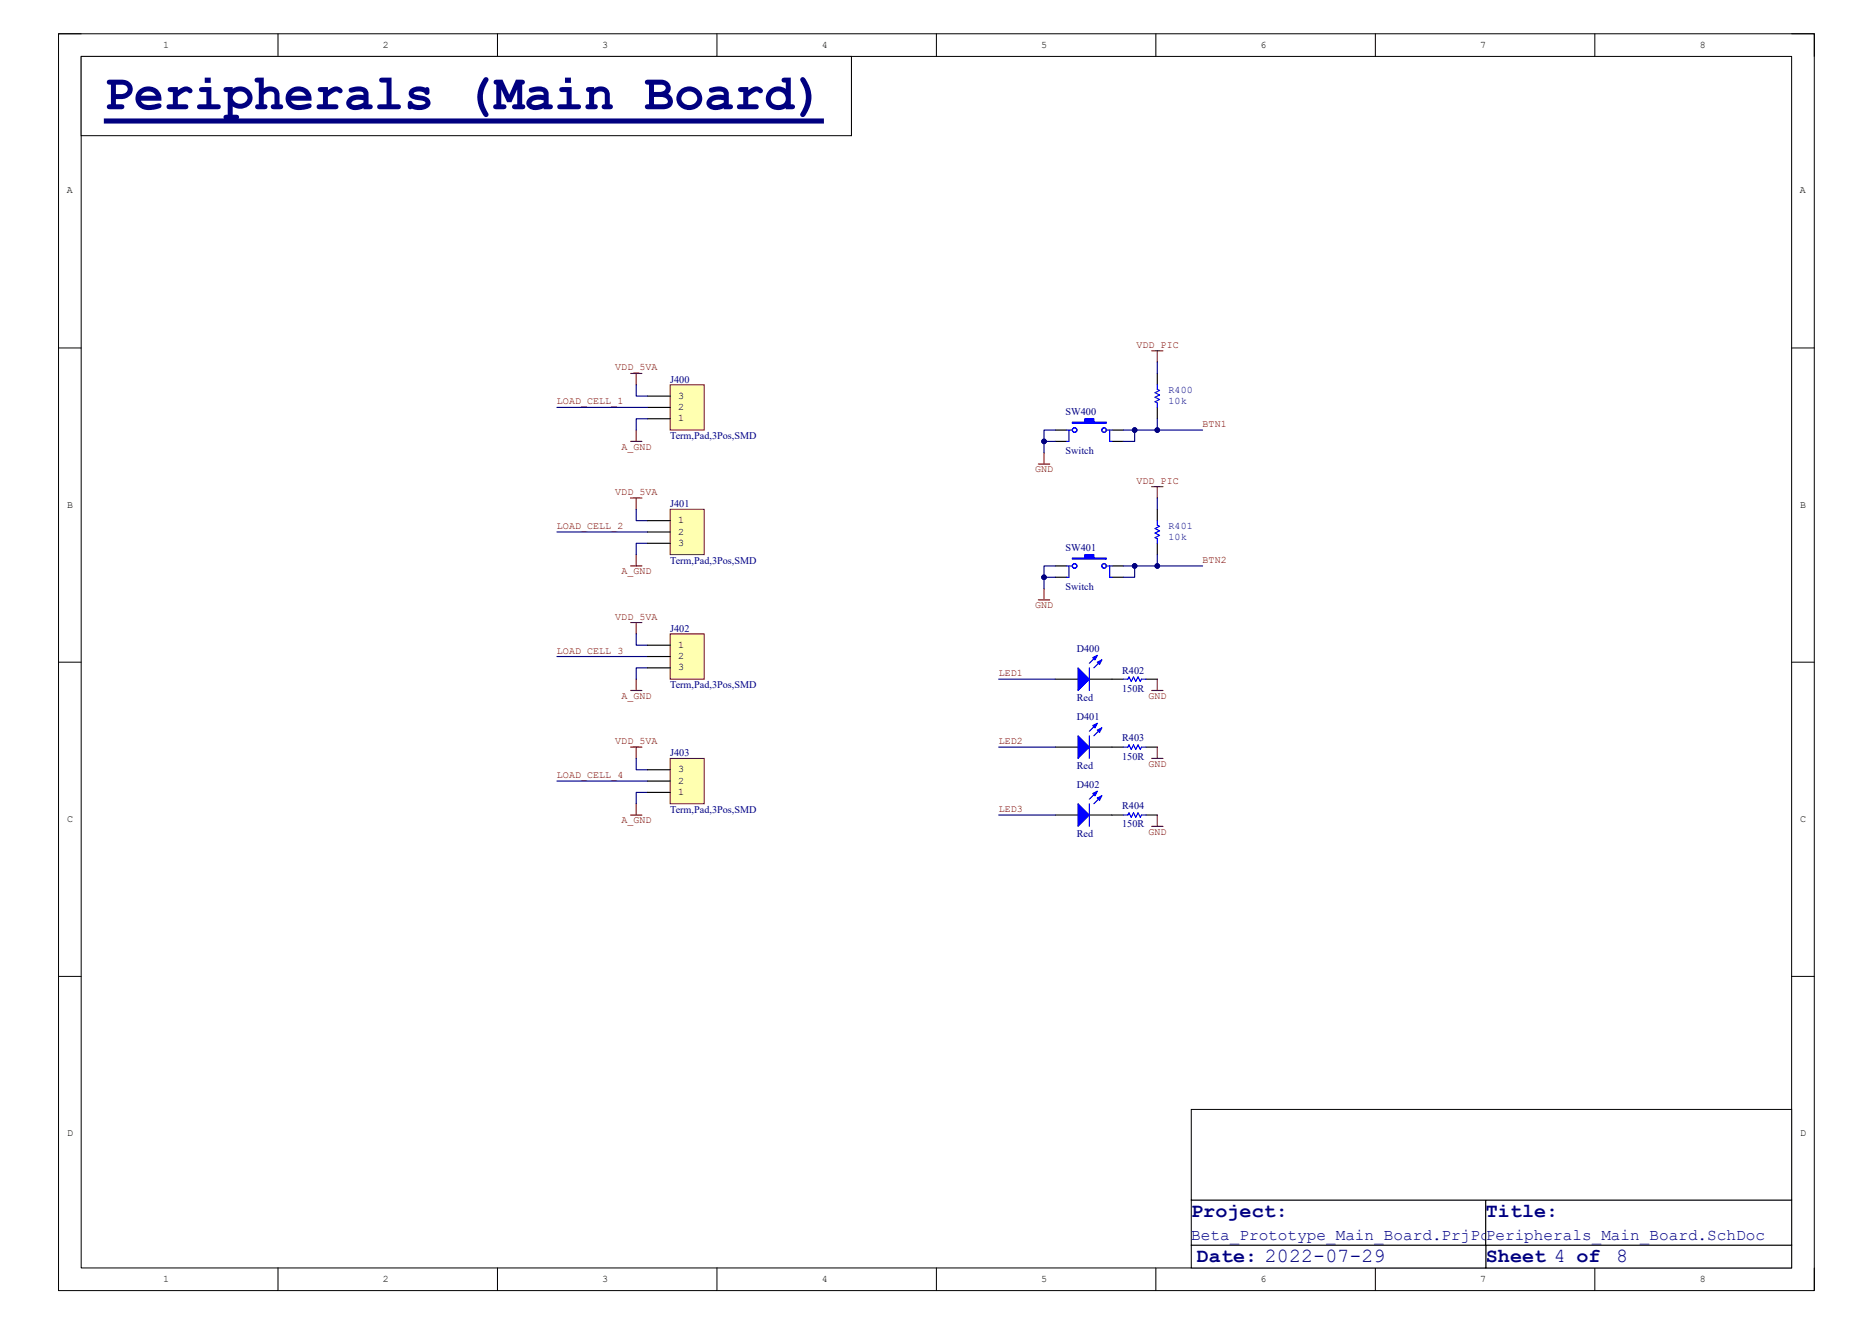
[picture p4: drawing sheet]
<svg xmlns="http://www.w3.org/2000/svg" width="420mm" height="297mm" viewBox="0 0 420 297" stroke-linecap="round" stroke-linejoin="round" font-family="sans-serif">
<path d="M13.1 7.6h393.7v281.9h-393.7z" fill="none" stroke="#000" stroke-width=".22"/>
<path d="M18.2 12.7h383.5v271.7h-383.5z" fill-rule="evenodd" fill="#fff"/>
<g fill="none" stroke="#000" stroke-width=".22">
<path d="M13.1 7.6h5.1M18.2 12.7h383.5v271.7h-383.5zM62.3 7.6v5.1M111.5 7.6v5.1M160.8 7.6v5.1M210 7.6v5.1M259.2 7.6v5.1M308.4 7.6v5.1M357.6 7.6v5.1M401.7 7.6h5.1v5.1M13.1 78.1h5.1M401.7 78.1h5.1"/>
<path d="M13.1 148.5h5.1M401.7 148.5h5.1M13.1 219h5.1M401.7 219h5.1M62.3 284.4v5.1M111.5 284.4v5.1M160.8 284.4v5.1M210 284.4v5.1M259.2 284.4v5.1M308.4 284.4v5.1M357.6 284.4v5.1M406.8 284.4v5.1"/>
</g>
<path d="M18.2 12.7h172.7v17.7h-172.7z" fill-rule="evenodd" fill="#fff"/>
<path d="M18.2 12.7h172.7v17.7h-172.7z" fill="none" stroke="#000" stroke-width=".22"/>
<path d="M23.3 27.1h161.5" fill="none" stroke="#000080" stroke-width="1.1" stroke-linecap="butt"/>
<path d="M267.1 269.2h66.1v10.2h-66.1z" fill-rule="evenodd" fill="#fff"/>
<path d="M267.1 269.2h66.1v10.2h-66.1z" fill="none" stroke="#000" stroke-width=".22"/>
<path d="M333.2 269.2h68.5v10.2h-68.5z" fill-rule="evenodd" fill="#fff"/>
<path d="M333.2 269.2h68.5v10.2h-68.5z" fill="none" stroke="#000" stroke-width=".22"/>
<path d="M267.1 248.9h134.6v20.3h-134.6z" fill-rule="evenodd" fill="#fff"/>
<path d="M267.1 248.9h134.6v20.3h-134.6z" fill="none" stroke="#000" stroke-width=".22"/>
<path d="M333.2 279.4h68.5v5h-68.5z" fill-rule="evenodd" fill="#fff"/>
<path d="M333.2 279.4h68.5v5h-68.5z" fill="none" stroke="#000" stroke-width=".22"/>
<path d="M267.1 279.4h66.1v5h-66.1z" fill-rule="evenodd" fill="#fff"/>
<path d="M267.1 279.4h66.1v5h-66.1z" fill="none" stroke="#000" stroke-width=".22"/>
<path d="M141.4 99h2.5M141.4 83.8h2.5M142.7 83.8v2.5M142.7 96.5v2.5" fill="none" stroke="#800000" stroke-width=".25"/>
<path d="M236.6 96.5h2.6M249.3 96.5h2.6" fill="none" stroke="#000" stroke-width=".25"/>
<path d="M240.5 94.7h2.7v-.8h2.1v.8h2.8v.3h-7.6z" fill-rule="evenodd" fill="#00f"/>
<g fill="none" stroke="#00f" stroke-width=".25">
<path d="M239.2 96.5h1.3M239.7 96.5v2.5h-.5M240.5 94.7h2.7v-.8h2.1v.8h2.8v.3h-7.6zM248.1 96.5h1.2M248.8 96.5v2.5h.5"/>
<circle cx="241" cy="96.5" r=".51"/>
<circle cx="247.6" cy="96.5" r=".51"/>
</g>
<path d="M236.6 99h2.6M249.3 99h2.6M236.6 127h2.6M249.3 127h2.6" fill="none" stroke="#000" stroke-width=".25"/>
<path d="M240.5 125.2h2.7v-.8h2.1v.8h2.8v.2h-7.6z" fill-rule="evenodd" fill="#00f"/>
<g fill="none" stroke="#00f" stroke-width=".25">
<path d="M239.2 127h1.3M239.7 127v2.5h-.5M240.5 125.2h2.7v-.8h2.1v.8h2.8v.2h-7.6zM248.1 127h1.2M248.8 127v2.5h.5"/>
<circle cx="241" cy="127" r=".51"/>
<circle cx="247.6" cy="127" r=".51"/>
</g>
<path d="M236.6 129.5h2.6M249.3 129.5h2.6" fill="none" stroke="#000" stroke-width=".25"/>
<path d="M150.3 86.3h7.6v10.2h-7.6z" fill-rule="evenodd" fill="#ffffb0"/>
<path d="M150.3 86.3h7.6v10.2h-7.6z" fill="none" stroke="#800000" stroke-width=".22"/>
<path d="M145.2 93.9h5.1M145.2 91.4h5.1M145.2 88.9h5.1" fill="none" stroke="#000" stroke-width=".25"/>
<path d="M141.4 111.7h2.5M142.7 111.7v2.6M141.4 127h2.5M141.4 139.7h2.5M142.7 124.4v2.6M142.7 139.7v2.5M141.4 154.9h2.5M142.7 152.4v2.5M141.4 167.6h2.5M142.7 167.6v2.5M141.4 182.8h2.5M142.7 180.3v2.5" fill="none" stroke="#800000" stroke-width=".25"/>
<path d="M124.9 91.4h20.3M142.7 86.3v2.6h2.5M145.2 93.9h-2.5v2.6M124.9 119.3h20.3M142.7 114.3v2.5h2.5M145.2 121.9h-2.5v2.5M124.9 147.3h20.3M142.7 142.2v2.5h2.5M145.2 149.8h-2.5v2.6M124.9 175.2h20.3M142.7 170.1v2.6h2.5M145.2 177.8h-2.5v2.5" fill="none" stroke="#000080" stroke-width=".25"/>
<path d="M150.3 114.3h7.6v10.1h-7.6z" fill-rule="evenodd" fill="#ffffb0"/>
<path d="M150.3 114.3h7.6v10.1h-7.6z" fill="none" stroke="#800000" stroke-width=".22"/>
<path d="M145.2 116.8h5.1M145.2 119.3h5.1M145.2 121.9h5.1" fill="none" stroke="#000" stroke-width=".25"/>
<path d="M150.3 142.2h7.6v10.2h-7.6z" fill-rule="evenodd" fill="#ffffb0"/>
<path d="M150.3 142.2h7.6v10.2h-7.6z" fill="none" stroke="#800000" stroke-width=".22"/>
<path d="M145.2 144.7h5.1M145.2 147.3h5.1M145.2 149.8h5.1" fill="none" stroke="#000" stroke-width=".25"/>
<path d="M150.3 170.1h7.6v10.2h-7.6z" fill-rule="evenodd" fill="#ffffb0"/>
<path d="M150.3 170.1h7.6v10.2h-7.6z" fill="none" stroke="#800000" stroke-width=".22"/>
<path d="M145.2 177.8h5.1M145.2 175.2h5.1M145.2 172.7h5.1" fill="none" stroke="#000" stroke-width=".25"/>
<path d="M232.8 104.1h2.6M234.1 101.6v2.5M232.8 134.6h2.6M234.1 132v2.6" fill="none" stroke="#800000" stroke-width=".25"/>
<path d="M236.6 129.5h-2.5v2.5" fill="none" stroke="#000080" stroke-width=".25"/>
<circle cx="234.1" cy="129.5" r=".51" fill="#000080"/>
<circle cx="234.1" cy="129.5" r=".51" fill="none" stroke="#000080" stroke-width=".22"/>
<path d="M236.6 127h-2.5v2.5" fill="none" stroke="#000080" stroke-width=".25"/>
<circle cx="234.1" cy="129.5" r=".51" fill="#000080"/>
<circle cx="234.1" cy="129.5" r=".51" fill="none" stroke="#000080" stroke-width=".22"/>
<path d="M236.6 99h-2.5v2.6" fill="none" stroke="#000080" stroke-width=".25"/>
<circle cx="234.1" cy="99" r=".51" fill="#000080"/>
<circle cx="234.1" cy="99" r=".51" fill="none" stroke="#000080" stroke-width=".22"/>
<path d="M236.6 96.5h-2.5v2.5" fill="none" stroke="#000080" stroke-width=".25"/>
<circle cx="234.1" cy="99" r=".51" fill="#000080"/>
<circle cx="234.1" cy="99" r=".51" fill="none" stroke="#000080" stroke-width=".22"/>
<path d="M251.9 96.5h17.8" fill="none" stroke="#000080" stroke-width=".25"/>
<circle cx="259.5" cy="96.5" r=".51" fill="#000080"/>
<circle cx="259.5" cy="96.5" r=".51" fill="none" stroke="#000080" stroke-width=".22"/>
<circle cx="254.4" cy="96.5" r=".51" fill="#000080"/>
<circle cx="254.4" cy="96.5" r=".51" fill="none" stroke="#000080" stroke-width=".22"/>
<path d="M251.9 127h17.8" fill="none" stroke="#000080" stroke-width=".25"/>
<circle cx="259.5" cy="127" r=".51" fill="#000080"/>
<circle cx="259.5" cy="127" r=".51" fill="none" stroke="#000080" stroke-width=".22"/>
<circle cx="254.4" cy="127" r=".51" fill="#000080"/>
<circle cx="254.4" cy="127" r=".51" fill="none" stroke="#000080" stroke-width=".22"/>
<path d="M254.4 127v2.5h-2.5" fill="none" stroke="#000080" stroke-width=".25"/>
<circle cx="254.4" cy="127" r=".51" fill="#000080"/>
<circle cx="254.4" cy="127" r=".51" fill="none" stroke="#000080" stroke-width=".22"/>
<path d="M254.4 96.5v2.5h-2.5" fill="none" stroke="#000080" stroke-width=".25"/>
<circle cx="254.4" cy="96.5" r=".51" fill="#000080"/>
<circle cx="254.4" cy="96.5" r=".51" fill="none" stroke="#000080" stroke-width=".22"/>
<path d="M259.5 83.8v2.5M259.5 91.4v2.5M259.5 114.3v2.5M259.5 121.9v2.5" fill="none" stroke="#000" stroke-width=".25"/>
<path d="M259.5 86.3v1l.5 .3-1 .5 1 .5-1 .5 1 .5-1 .5 .5 .3v1M259.5 116.8v1l.5 .3-1 .5 1 .5-1 .5 1 .5-1 .5 .5 .3v1" fill="none" stroke="#00f" stroke-width=".25"/>
<path d="M258.2 78.7h2.6M259.5 78.7v2.5M258.2 109.2h2.6M259.5 109.2v2.5" fill="none" stroke="#800000" stroke-width=".25"/>
<path d="M259.5 81.2v2.6M259.5 111.7v2.6M259.5 124.4v2.6" fill="none" stroke="#000080" stroke-width=".25"/>
<circle cx="259.5" cy="127" r=".51" fill="#000080"/>
<circle cx="259.5" cy="127" r=".51" fill="none" stroke="#000080" stroke-width=".22"/>
<path d="M259.5 93.9v2.6" fill="none" stroke="#000080" stroke-width=".25"/>
<circle cx="259.5" cy="96.5" r=".51" fill="#000080"/>
<circle cx="259.5" cy="96.5" r=".51" fill="none" stroke="#000080" stroke-width=".22"/>
<path d="M236.6 152.4h5.1M244.3 152.4h5" fill="none" stroke="#000" stroke-width=".25"/>
<path d="M241.7 149.8l2.6 2.6-2.6 2.5z" fill="#00f"/>
<path d="M241.7 149.8l2.6 2.6-2.6 2.5zM246 147l-1.7 1.8M247.1 148l-1.8 1.8" fill="none" stroke="#00f" stroke-width=".25"/>
<path d="M246 148.5l1.1-.5-.6 1.1z" fill="#00f"/>
<path d="M246 148.5l1.1-.5-.6 1.1z" fill="none" stroke="#00f" stroke-width=".25"/>
<path d="M245 147.5l1-.5-.5 1z" fill="#00f"/>
<path d="M244.3 149.8v5.1M245 147.5l1-.5-.5 1z" fill="none" stroke="#00f" stroke-width=".25"/>
<path d="M236.6 167.6h5.1M244.3 167.6h5" fill="none" stroke="#000" stroke-width=".25"/>
<path d="M241.7 165.1l2.6 2.5-2.6 2.5z" fill="#00f"/>
<path d="M241.7 165.1l2.6 2.5-2.6 2.5zM246 162.3l-1.7 1.7M247.1 163.3l-1.8 1.8" fill="none" stroke="#00f" stroke-width=".25"/>
<path d="M246 163.8l1.1-.5-.6 1z" fill="#00f"/>
<path d="M246 163.8l1.1-.5-.6 1z" fill="none" stroke="#00f" stroke-width=".25"/>
<path d="M245 162.8l1-.5-.5 1z" fill="#00f"/>
<path d="M244.3 165.1v5M245 162.8l1-.5-.5 1z" fill="none" stroke="#00f" stroke-width=".25"/>
<path d="M236.6 182.8h5.1M244.3 182.8h5" fill="none" stroke="#000" stroke-width=".25"/>
<path d="M241.7 180.3l2.6 2.5-2.6 2.6z" fill="#00f"/>
<path d="M246 177.5l-1.7 1.8M247.1 178.5l-1.8 1.8M241.7 180.3l2.6 2.5-2.6 2.6z" fill="none" stroke="#00f" stroke-width=".25"/>
<path d="M246 179l1.1-.5-.6 1z" fill="#00f"/>
<path d="M246 179l1.1-.5-.6 1z" fill="none" stroke="#00f" stroke-width=".25"/>
<path d="M245 178l1-.5-.5 1z" fill="#00f"/>
<path d="M251.9 152.4h1l.3-.6 .5 1.1 .5-1.1 .5 1.1 .5-1.1 .5 1.1 .2-.5h1.1M245 178l1-.5-.5 1zM251.9 167.6h1l.3-.5 .5 1 .5-1 .5 1 .5-1 .5 1 .2-.5h1.1M244.3 180.3v5.1M251.9 182.8h1l.3-.5 .5 1 .5-1 .5 1 .5-1 .5 1 .2-.5h1.1" fill="none" stroke="#00f" stroke-width=".25"/>
<path d="M223.9 152.4h12.7M223.9 167.6h12.7M223.9 182.8h12.7" fill="none" stroke="#000080" stroke-width=".25"/>
<path d="M249.3 152.4h2.6M257 152.4h2.5M249.3 167.6h2.6M257 167.6h2.5M249.3 182.8h2.6M257 182.8h2.5" fill="none" stroke="#000" stroke-width=".25"/>
<path d="M258.2 154.9h2.6M259.5 152.4v2.5M258.2 170.1h2.6M259.5 167.6v2.5M258.2 185.4h2.6M259.5 182.8v2.6" fill="none" stroke="#800000" stroke-width=".25"/>
<text font-size="11.2" fill="#000080" x="23.3" y="24.5">Peripherals (Main Board)</text>
<g font-size="4.5" fill="#00007f">
<text x="267.1" y="272.9">Project:</text>
<text x="333.2" y="272.9">Title:</text>
<text x="268.4" y="283.1">Date: 2022-07-29</text>
<text x="333.2" y="283.1">Sheet 4 of</text>
<text x="362.4" y="283.1">8</text>
</g>
<g font-size="3.6" fill="#00007f">
<text x="267.1" y="278.3">Beta_Prototype_Main_Board.PrjPcb</text>
<text x="333.2" y="278.3">Peripherals_Main_Board.SchDoc</text>
</g>
<g font-size="2.3" fill="#000080">
<text x="150.3" y="85.8">J400</text>
<text x="238.9" y="93.2">SW400</text>
<text x="150.3" y="98.5">Term,Pad,3Pos,SMD</text>
<text x="238.9" y="101.8">Switch</text>
<text x="150.3" y="113.7">J401</text>
<text x="238.9" y="123.7">SW401</text>
<text x="150.3" y="126.4">Term,Pad,3Pos,SMD</text>
<text x="238.9" y="132.3">Switch</text>
<text x="150.3" y="141.7">J402</text>
<text x="241.5" y="146.3">D400</text>
<text x="150.3" y="154.4">Term,Pad,3Pos,SMD</text>
<text x="251.6" y="151.1">R402</text>
<text x="251.6" y="155.2">150R</text>
<text x="241.5" y="157.2">Red</text>
<text x="241.5" y="161.5">D401</text>
<text x="251.6" y="166.3">R403</text>
<text x="150.3" y="169.6">J403</text>
<text x="241.5" y="172.4">Red</text>
<text x="251.6" y="170.4">150R</text>
<text x="241.5" y="176.7">D402</text>
<text x="150.3" y="182.3">Term,Pad,3Pos,SMD</text>
<text x="251.6" y="181.6">R404</text>
<text x="251.6" y="185.6">150R</text>
<text x="241.5" y="187.7">Red</text>
</g>
<g font-size="2.2">
<text x="36.6" y="10.7">1</text>
<text x="85.9" y="10.7">2</text>
<text x="135" y="10.7">3</text>
<text x="184.3" y="10.7">4</text>
<text x="233.5" y="10.7">5</text>
<text x="282.7" y="10.7">6</text>
<text x="331.9" y="10.7">7</text>
<text x="381.1" y="10.7">8</text>
<text x="15" y="43.4">A</text>
<text x="403.6" y="43.4">A</text>
<text x="152.1" y="89.5">3</text>
<text x="152.1" y="94.5">1</text>
<text x="152.1" y="92">2</text>
<text x="15.1" y="113.9">B</text>
<text x="403.7" y="113.9">B</text>
<text x="152.1" y="117.4">1</text>
<text x="152.1" y="119.9">2</text>
<text x="152.1" y="122.5">3</text>
<text x="152.1" y="145.3">1</text>
<text x="152.1" y="147.9">2</text>
<text x="152.1" y="150.4">3</text>
<text x="152.1" y="173.3">3</text>
<text x="152.1" y="178.4">1</text>
<text x="152.1" y="175.8">2</text>
<text x="15.1" y="184.4">C</text>
<text x="403.7" y="184.4">C</text>
<text x="15" y="254.8">D</text>
<text x="403.6" y="254.8">D</text>
<text x="36.6" y="287.6">1</text>
<text x="85.9" y="287.6">2</text>
<text x="135" y="287.6">3</text>
<text x="184.3" y="287.6">4</text>
<text x="233.5" y="287.6">5</text>
<text x="282.7" y="287.6">6</text>
<text x="331.9" y="287.6">7</text>
<text x="381.1" y="287.6">8</text>
</g>
<g font-size="2.2" fill="#800000">
<text x="138" y="83.1">VDD_5VA</text>
<text x="254.8" y="78">VDD_PIC</text>
<text x="124.9" y="90.7">LOAD_CELL_1</text>
<text x="269.7" y="95.8">BTN1</text>
<text x="139.4" y="100.9">A_GND</text>
<text x="232.1" y="106">GND</text>
<text x="138" y="111">VDD_5VA</text>
<text x="254.8" y="108.5">VDD_PIC</text>
<text x="124.9" y="118.7">LOAD_CELL_2</text>
<text x="139.4" y="128.8">A_GND</text>
<text x="269.7" y="126.3">BTN2</text>
<text x="232.1" y="136.4">GND</text>
<text x="138" y="139">VDD_5VA</text>
<text x="124.9" y="146.6">LOAD_CELL_3</text>
<text x="223.9" y="151.7">LED1</text>
<text x="139.4" y="156.8">A_GND</text>
<text x="257.5" y="156.8">GND</text>
<text x="138" y="166.9">VDD_5VA</text>
<text x="223.9" y="166.9">LED2</text>
<text x="257.5" y="172">GND</text>
<text x="124.9" y="174.5">LOAD_CELL_4</text>
<text x="139.4" y="184.7">A_GND</text>
<text x="223.9" y="182.2">LED3</text>
<text x="257.5" y="187.2">GND</text>
</g>
<g font-size="2.2" fill="#000080">
<text x="262" y="88.2">R400</text>
<text x="262" y="90.7">10k</text>
<text x="262" y="118.7">R401</text>
<text x="262" y="121.2">10k</text>
</g>
</svg>
